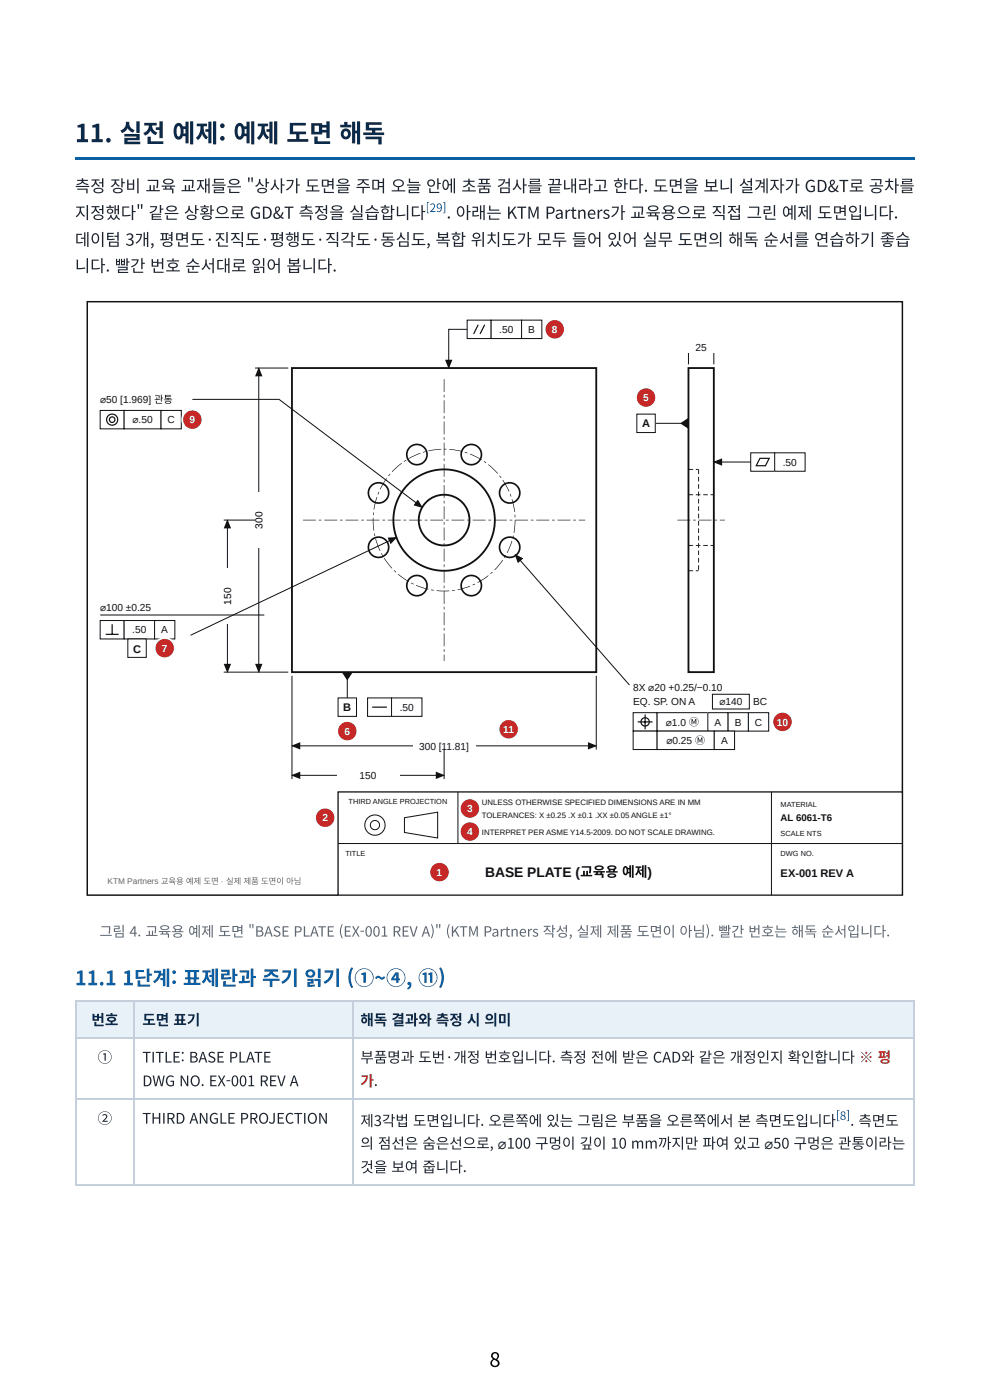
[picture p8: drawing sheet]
<svg xmlns="http://www.w3.org/2000/svg" width="210mm" height="297mm" viewBox="0 0 210 297" stroke-linecap="round" stroke-linejoin="round" font-family="sans-serif">
<path d="M15.9 33.3h178v.6h-178z" fill="#0b5fa5"/>
<g fill="#e8f0f8">
<path d="M16.1 212.5h12.5v7.9h-12.5z"/>
<path d="M28.6 212.5h46v7.9h-46z"/>
<path d="M74.6 212.5h119.3v7.9h-119.3z"/>
</g>
<path d="M15.9 212.3h178M16 212.2v39.2M28.4 212.2v39.2M74.7 212.2v39.2M15.9 220.3h178M15.9 233.2h178M15.9 251.5h178" fill="none" stroke="#c5cfdb" stroke-width=".26"/>
<path d="M193.8 212.2v39.2" fill="none" stroke="#c5cfdb" stroke-width=".25"/>
<path d="M16.9 62.4h176v128.9h-176z" fill="#fff"/>
<path d="M18.5 64h172.8v125.9h-172.8z" fill="none" stroke="#111" stroke-width=".31"/>
<g fill="none" stroke="#111" stroke-width=".39">
<path d="M61.9 78.1h64.5v64.5h-64.5z"/>
<circle cx="94.2" cy="110.3" r="5.4"/>
<circle cx="94.2" cy="110.3" r="10.8"/>
</g>
<g fill="#111">
<path d="M108.8 113.6h.1l-.1 .6h-.2zM108.5 114.7l.1 .1-.2 .5-.8 2h-.2zM107.2 117.8h.1l-.3 .6-.1-.1zM106.5 118.8l.2 .1-.4 .4-1.4 1.7-.1-.1zM103.9 121.7l.5-.4 .1 .1-.5 .4zM101.2 123.6l2.3-1.5 .1 .1-1.8 1.2-.5 .3zM100.2 124.1l.5-.3 .1 .1-.6 .3zM97 125l2.6-.7 .1 .1-2.1 .7-.6 .1zM95.8 125.2l.6-.1v.2l-.5 .1zM92.6 125.2l2.7 .1v.1h-2.3h-.4zM91.4 125.1l.6 .1v.1l-.6-.1zM88.2 124.1l2.6 .8v.2l-2.1-.7-.5-.2zM87.2 123.6l.5 .3v.1l-.6-.3zM84.4 121.7l2.3 1.6-.1 .1-1.8-1.2-.4-.3zM83.6 121l.4 .4-.1 .1-.4-.5zM81.4 118.4h.1l1.7 2.1-.1 .1zM80.8 117.4h.1l.3 .5h-.1zM79.6 114.3h.1l1 2.5-.2 .1zM79.3 113.2l.1-.1 .2 .6h-.2zM79 109.9h.2l.1 2.7h-.1zM79.1 108.7h.2l-.1 .6h-.1zM79.9 105.4l.1 .1-.7 2.6h-.1zM80.3 104.3l.1 .1-.2 .5h-.1zM81.9 101.4l.2 .1-1.5 2.3h-.1zM82.7 100.5l.1 .1-.4 .4h-.1zM83.5 99.7l1.6-1.5 .1 .1-2 1.8h-.1zM85.6 97.9l.5-.4 .1 .2-.5 .3zM86.6 97.2l2.5-1.1v.1l-2.4 1.2zM89.7 95.9l.5-.2 .1 .2-.6 .1zM90.8 95.6l2.7-.4v.2l-2.7 .3zM94.1 95.2h.6v.2h-.6zM95.3 95.3l2.7 .4-.1 .1-2.7-.4zM98.5 95.9l.6 .2v.1l-.6-.2zM99.7 96.3l2.4 1.2v.1l-2.5-1.2zM102.6 97.8l.5 .4-.1 .1-.4-.4zM103.6 98.5l2 1.9-.1 .1-2-1.9zM105.8 101l.1-.1 .4 .4-.1 .1zM106.5 101.9l.1-.1 .4 .5 1 1.9-.1 .1zM108.1 104.8h.1l.2 .5-.1 .1zM108.5 105.9h.1l.2 .5 .4 2.2h-.2zM109.1 109.2h.1l.1 .6h-.2zM109.1 110.3h.2v.6l-.3 2.2h-.1z"/>
<path d="M64.2 110.3h2.8v.1h-2.8zM67.6 110.3h.6v.1h-.6zM68.7 110.3h2.8v.1h-2.8zM72.1 110.3h.6v.1h-.6zM73.2 110.3h2.8v.1h-2.8zM76.6 110.3h.5v.1h-.5zM77.7 110.3h2.8v.1h-2.8zM81.1 110.3h.5v.1h-.5zM82.2 110.3h2.8v.1h-2.8zM85.6 110.3h.5v.1h-.5zM86.7 110.3h2.8v.1h-2.8zM90 110.3h.6v.1h-.6zM91.2 110.3h2.8v.1h-2.8zM94.5 110.3h.6v.1h-.6zM95.7 110.3h2.8v.1h-2.8zM99 110.3h.6v.1h-.6zM100.2 110.3h2.8v.1h-2.8zM103.5 110.3h.6v.1h-.6zM104.7 110.3h2.7v.1h-2.7zM108 110.3h.6v.1h-.6zM109.2 110.3h2.7v.1h-2.7zM112.5 110.3h.6v.1h-.6zM113.7 110.3h2.7v.1h-2.7zM117 110.3h.6v.1h-.6zM118.2 110.3h2.7v.1h-2.7zM121.5 110.3h.6v.1h-.6zM122.7 110.3h1.4v.1h-1.4zM94.1 80.4h.1v2.8h-.1zM94.1 83.8h.1v.5h-.1zM94.1 84.9h.1v2.8h-.1zM94.1 88.2h.1v.6h-.1zM94.1 89.4h.1v2.8h-.1zM94.1 92.7h.1v.6h-.1zM94.1 93.9h.1v2.8h-.1zM94.1 97.2h.1v.6h-.1zM94.1 98.4h.1v2.7h-.1zM94.1 101.7h.1v.6h-.1zM94.1 102.9h.1v2.7h-.1zM94.1 106.2h.1v.6h-.1zM94.1 107.4h.1v2.7h-.1zM94.1 110.7h.1v.6h-.1zM94.1 111.9h.1v2.7h-.1zM94.1 115.2h.1v.6h-.1zM94.1 116.4h.1v2.7h-.1zM94.1 119.7h.1v.6h-.1zM94.1 120.9h.1v2.7h-.1zM94.1 124.2h.1v.6h-.1zM94.1 125.4h.1v2.7h-.1zM94.1 128.7h.1v.6h-.1zM94.1 129.9h.1v2.7h-.1zM94.1 133.2h.1v.6h-.1zM94.1 134.4h.1v2.7h-.1zM94.1 137.7h.1v.6h-.1zM94.1 138.9h.1v1.3h-.1z"/>
</g>
<g fill="none" stroke="#111" stroke-width=".35">
<circle cx="88.4" cy="96.4" r="2.15"/>
<circle cx="99.9" cy="96.4" r="2.15"/>
<circle cx="80.3" cy="104.6" r="2.15"/>
<circle cx="80.3" cy="116.1" r="2.15"/>
<circle cx="108.1" cy="104.6" r="2.15"/>
<circle cx="108.1" cy="116.1" r="2.15"/>
<circle cx="88.4" cy="124.2" r="2.15"/>
<circle cx="99.9" cy="124.2" r="2.15"/>
</g>
<path d="M146 78.1h5.3v64.5h-5.3z" fill="none" stroke="#111" stroke-width=".39"/>
<g fill="#111">
<path d="M146 99.5h.9v.2h-.9zM147.5 99.5h.6v.2h-.6z"/>
<path d="M146 121h.9v.2h-.9zM147.5 121h.6v.2h-.6z"/>
<path d="M146 104.9h.9v.2h-.9zM147.5 104.9h1v.2h-1zM149.1 104.9h1v.2h-1zM150.7 104.9h.6v.2h-.6z"/>
<path d="M146 115.6h.9v.2h-.9zM147.5 115.6h1v.2h-1zM149.1 115.6h1v.2h-1zM150.7 115.6h.6v.2h-.6z"/>
<path d="M148 99.6h.2v1h-.2zM148 101.1h.2v1h-.2zM148 102.7h.2v1h-.2zM148 104.3h.2v1h-.2zM148 105.8h.2v1h-.2zM148 107.4h.2v1h-.2zM148 109h.2v.9h-.2zM148 110.5h.2v1h-.2zM148 112.1h.2v1h-.2zM148 113.7h.2v.9h-.2zM148 115.2h.2v1h-.2zM148 116.8h.2v1h-.2zM148 118.4h.2v.9h-.2zM148 119.9h.2v1h-.2z"/>
<path d="M143.6 110.3h2.8v.1h-2.8zM146.9 110.3h.6v.1h-.6zM148.1 110.3h2.7v.1h-2.7zM151.4 110.3h.6v.1h-.6zM152.6 110.3h1.1v.1h-1.1z"/>
</g>
<path d="M146 73.8h5.3" fill="none" stroke="#111" stroke-width=".21"/>
<g fill="#111">
<path d="M145.8 73.8l1.9-.8v1.6z"/>
<path d="M149.6 73l1.9 .8-1.9 .8z"/>
</g>
<path d="M146 74.6v2.7M151.3 74.6v2.7" fill="none" stroke="#111" stroke-width=".21"/>
<path d="M142 72.2h13.3v2.8h-13.3z" fill="#fff"/>
<path d="M137 89.8h9" fill="none" stroke="#111" stroke-width=".21"/>
<path d="M144.2 89.8l1.8-1.2v2.4z" fill="#111"/>
<path d="M135 87.9h3.9v3.9h-3.9z" fill="#fff"/>
<path d="M135 87.9h3.9v3.9h-3.9z" fill="none" stroke="#111" stroke-width=".21"/>
<path d="M159.2 96.1h5v3.9h-5z" fill="#fff"/>
<path d="M159.2 96.1h5v3.9h-5z" fill="none" stroke="#111" stroke-width=".21"/>
<path d="M161.1 97.2h2l-.8 1.6h-2z" fill="none" stroke="#111" stroke-width=".25"/>
<path d="M164.2 96.1h6.5v3.9h-6.5z" fill="#fff"/>
<path d="M151.3 98h7.9M164.2 96.1h6.5v3.9h-6.5z" fill="none" stroke="#111" stroke-width=".21"/>
<path d="M151.1 98l2-.8v1.6z" fill="#111"/>
<path d="M73.6 142.6v7.4" fill="none" stroke="#111" stroke-width=".21"/>
<path d="M72.5 142.6h2.3l-1.2 1.8z" fill="#111"/>
<path d="M71.7 148.1h3.9v3.9h-3.9z" fill="#fff"/>
<path d="M71.7 148.1h3.9v3.9h-3.9z" fill="none" stroke="#111" stroke-width=".21"/>
<path d="M77.9 148.1h5.1v3.9h-5.1z" fill="#fff"/>
<path d="M77.9 148.1h5.1v3.9h-5.1z" fill="none" stroke="#111" stroke-width=".21"/>
<path d="M78.9 150h3.1" fill="none" stroke="#111" stroke-width=".25"/>
<path d="M83 148.1h6.5v3.9h-6.5z" fill="#fff"/>
<path d="M61.9 158.2h64.5M83 148.1h6.5v3.9h-6.5z" fill="none" stroke="#111" stroke-width=".21"/>
<g fill="#111">
<path d="M61.7 158.2l2-.7v1.5z"/>
<path d="M124.7 157.5l1.9 .7-1.9 .8z"/>
</g>
<path d="M61.9 143.4v15.6M126.4 143.4v15.6" fill="none" stroke="#111" stroke-width=".21"/>
<path d="M87.5 156.7h13.3v2.7h-13.3z" fill="#fff"/>
<path d="M61.9 164.5h32.3" fill="none" stroke="#111" stroke-width=".21"/>
<g fill="#111">
<path d="M61.7 164.5l2-.8v1.6z"/>
<path d="M92.4 163.7l2 .8-2 .8z"/>
</g>
<path d="M61.9 159v6.3M94.2 159v6.3" fill="none" stroke="#111" stroke-width=".21"/>
<path d="M71.4 162.9h13.3v2.8h-13.3z" fill="#fff"/>
<path d="M54.9 78.1v64.5" fill="none" stroke="#111" stroke-width=".21"/>
<g fill="#111">
<path d="M54.9 77.9l.7 1.9h-1.5z"/>
<path d="M54.1 140.8h1.5l-.7 2z"/>
</g>
<path d="M54.1 78.1h7M54.1 142.6h7" fill="none" stroke="#111" stroke-width=".21"/>
<path d="M53.1 104.5h3.5v11.7h-3.5z" fill="#fff"/>
<path d="M48.2 110.3v32.3" fill="none" stroke="#111" stroke-width=".21"/>
<g fill="#111">
<path d="M48.2 110.1l.8 2h-1.6z"/>
<path d="M47.4 140.8h1.6l-.8 2z"/>
</g>
<path d="M47.4 110.3h6.7M47.4 142.6h6.7" fill="none" stroke="#111" stroke-width=".21"/>
<g fill="#fff">
<path d="M46.5 120.6h3.5v11.7h-3.5z"/>
<path d="M99 67.9h5.1v3.9h-5.1z"/>
</g>
<path d="M99 67.9h5.1v3.9h-5.1z" fill="none" stroke="#111" stroke-width=".21"/>
<path d="M101.4 68.9l-1 1.9M102.8 68.9l-1 1.9" fill="none" stroke="#111" stroke-width=".25"/>
<path d="M104.1 67.9h6.5v3.9h-6.5z" fill="#fff"/>
<path d="M104.1 67.9h6.5v3.9h-6.5z" fill="none" stroke="#111" stroke-width=".21"/>
<path d="M110.6 67.9h4.3v3.9h-4.3z" fill="#fff"/>
<path d="M99 69.9h-3.9v8.2M110.6 67.9h4.3v3.9h-4.3z" fill="none" stroke="#111" stroke-width=".21"/>
<path d="M94.4 76.3h1.5l-.8 2z" fill="#111"/>
<path d="M84 114l-43.6 20.8" fill="none" stroke="#111" stroke-width=".21"/>
<path d="M82.1 114.1l2.1-.2-1.4 1.6z" fill="#111"/>
<path d="M21.2 130.5h34.8" fill="none" stroke="#111" stroke-width=".21"/>
<path d="M21.2 131.6h5.1v4h-5.1z" fill="#fff"/>
<path d="M21.2 131.6h5.1v4h-5.1z" fill="none" stroke="#111" stroke-width=".21"/>
<path d="M22.4 134.6h2.7M23.8 132.4v2.2" fill="none" stroke="#111" stroke-width=".25"/>
<path d="M26.3 131.6h6.5v4h-6.5z" fill="#fff"/>
<path d="M26.3 131.6h6.5v4h-6.5z" fill="none" stroke="#111" stroke-width=".21"/>
<path d="M32.8 131.6h4.3v4h-4.3z" fill="#fff"/>
<path d="M32.8 131.6h4.3v4h-4.3z" fill="none" stroke="#111" stroke-width=".21"/>
<path d="M27.1 135.6h3.9v3.9h-3.9z" fill="#fff"/>
<path d="M40.8 84.7h18.4l30.3 22.9M27.1 135.6h3.9v3.9h-3.9z" fill="none" stroke="#111" stroke-width=".21"/>
<path d="M88.6 106l1.1 1.8-2.1-.6z" fill="#111"/>
<path d="M21.2 87.1h5.1v3.9h-5.1z" fill="#fff"/>
<path d="M21.2 87.1h5.1v3.9h-5.1z" fill="none" stroke="#111" stroke-width=".21"/>
<g fill="none" stroke="#111" stroke-width=".25">
<circle cx="23.8" cy="89" r="1.17"/>
<circle cx="23.8" cy="89" r=".59"/>
</g>
<path d="M26.3 87.1h7.8v3.9h-7.8z" fill="#fff"/>
<path d="M26.3 87.1h7.8v3.9h-7.8z" fill="none" stroke="#111" stroke-width=".21"/>
<path d="M34.1 87.1h4.3v3.9h-4.3z" fill="#fff"/>
<path d="M34.1 87.1h4.3v3.9h-4.3zM109.2 117.7l24.2 27.6" fill="none" stroke="#111" stroke-width=".21"/>
<path d="M109.1 117.5l1.9 1-1.2 1z" fill="#111"/>
<path d="M151 147.3h7.9v3.1h-7.9z" fill="none" stroke="#111" stroke-width=".21"/>
<path d="M134.2 151.2h5.1v3.9h-5.1z" fill="#fff"/>
<path d="M134.2 151.2h5.1v3.9h-5.1z" fill="none" stroke="#111" stroke-width=".21"/>
<g fill="none" stroke="#111" stroke-width=".25">
<path d="M135.2 153.2h3.1M136.8 151.6v3.1"/>
<circle cx="136.8" cy="153.2" r=".88"/>
</g>
<path d="M139.3 151.2h10.8v3.9h-10.8z" fill="#fff"/>
<path d="M139.3 151.2h10.8v3.9h-10.8z" fill="none" stroke="#111" stroke-width=".21"/>
<path d="M150.1 151.2h4.3v3.9h-4.3z" fill="#fff"/>
<path d="M150.1 151.2h4.3v3.9h-4.3z" fill="none" stroke="#111" stroke-width=".21"/>
<path d="M154.4 151.2h4.3v3.9h-4.3z" fill="#fff"/>
<path d="M154.4 151.2h4.3v3.9h-4.3z" fill="none" stroke="#111" stroke-width=".21"/>
<path d="M158.7 151.2h4.3v3.9h-4.3z" fill="#fff"/>
<path d="M158.7 151.2h4.3v3.9h-4.3z" fill="none" stroke="#111" stroke-width=".21"/>
<path d="M134.2 155.1h5.1v3.9h-5.1z" fill="#fff"/>
<path d="M134.2 155.1h5.1v3.9h-5.1z" fill="none" stroke="#111" stroke-width=".21"/>
<path d="M139.3 155.1h12.1v3.9h-12.1z" fill="#fff"/>
<path d="M139.3 155.1h12.1v3.9h-12.1z" fill="none" stroke="#111" stroke-width=".21"/>
<path d="M151.4 155.1h4.3v3.9h-4.3z" fill="#fff"/>
<path d="M151.4 155.1h4.3v3.9h-4.3z" fill="none" stroke="#111" stroke-width=".21"/>
<path d="M71.7 168h119.6v21.9h-119.6z" fill="#fff"/>
<path d="M71.7 168h119.6v21.9h-119.6z" fill="none" stroke="#111" stroke-width=".27"/>
<g fill="none" stroke="#111" stroke-width=".21">
<path d="M71.7 179h119.6M85.7 173.5l7.1-1.2v5.5l-7.1-1.2zM97.1 168v11M163.6 168v21.9"/>
<circle cx="79.5" cy="175" r=".98"/>
<circle cx="79.5" cy="175" r="2.15"/>
</g>
<circle cx="93.2" cy="185" r="2.15" fill="#c62828"/>
<circle cx="93.2" cy="185" r="2.15" fill="none" stroke="#fff" stroke-width=".39"/>
<circle cx="68.9" cy="173.5" r="2.15" fill="#c62828"/>
<circle cx="68.9" cy="173.5" r="2.15" fill="none" stroke="#fff" stroke-width=".39"/>
<circle cx="99.6" cy="171.5" r="2.15" fill="#c62828"/>
<circle cx="99.6" cy="171.5" r="2.15" fill="none" stroke="#fff" stroke-width=".39"/>
<circle cx="99.6" cy="176.4" r="2.15" fill="#c62828"/>
<circle cx="99.6" cy="176.4" r="2.15" fill="none" stroke="#fff" stroke-width=".39"/>
<circle cx="137" cy="84.3" r="2.15" fill="#c62828"/>
<circle cx="137" cy="84.3" r="2.15" fill="none" stroke="#fff" stroke-width=".39"/>
<circle cx="73.6" cy="155.1" r="2.15" fill="#c62828"/>
<circle cx="73.6" cy="155.1" r="2.15" fill="none" stroke="#fff" stroke-width=".39"/>
<circle cx="34.9" cy="137.5" r="2.15" fill="#c62828"/>
<circle cx="34.9" cy="137.5" r="2.15" fill="none" stroke="#fff" stroke-width=".39"/>
<circle cx="117.6" cy="69.9" r="2.15" fill="#c62828"/>
<circle cx="117.6" cy="69.9" r="2.15" fill="none" stroke="#fff" stroke-width=".39"/>
<circle cx="40.8" cy="89" r="2.15" fill="#c62828"/>
<circle cx="40.8" cy="89" r="2.15" fill="none" stroke="#fff" stroke-width=".39"/>
<circle cx="165.9" cy="153.2" r="2.15" fill="#c62828"/>
<circle cx="165.9" cy="153.2" r="2.15" fill="none" stroke="#fff" stroke-width=".39"/>
<circle cx="107.8" cy="154.7" r="2.15" fill="#c62828"/>
<circle cx="107.8" cy="154.7" r="2.15" fill="none" stroke="#fff" stroke-width=".39"/>
<text font-size="5.3" fill="#0b2a4a" x="15.9" y="30.2">11. 실전 예제: 예제 도면 해독</text>
<g font-size="4.2" fill="#0b5fa5">
<text x="15.9" y="209">11.1</text>
<text x="25.9" y="209">1단계: 표제란과 주기 읽기 (①~④, ⑪)</text>
</g>
<text font-size="4.2" x="103.8" y="290">8</text>
<g font-size="3.5" fill="#1d2430">
<text x="15.9" y="40.7">측정 장비 교육 교재들은 &quot;상사가 도면을 주며 오늘 안에 초품 검사를 끝내라고 한다. 도면을 보니 설계자가 GD&amp;T로 공차를</text>
<text x="15.9" y="46.4">지정했다&quot; 같은 상황으로 GD&amp;T 측정을 실습합니다</text>
<text x="94.7" y="46.4">. 아래는 KTM Partners가 교육용으로 직접 그린 예제 도면입니다.</text>
<text x="15.9" y="52.1">데이텀 3개, 평면도·진직도·평행도·직각도·동심도, 복합 위치도가 모두 들어 있어 실무 도면의 해독 순서를 연습하기 좋습</text>
<text x="15.9" y="57.7">니다. 빨간 번호 순서대로 읽어 봅니다.</text>
</g>
<g font-size="3.1" fill="#0b2a4a">
<text x="19.4" y="217.5">번호</text>
<text x="30.2" y="217.5">도면 표기</text>
<text x="76.4" y="217.5">해독 결과와 측정 시 의미</text>
</g>
<g font-size="3.1" fill="#1d2430">
<text x="20.7" y="225.4">①</text>
<text x="30.2" y="225.4">TITLE: BASE PLATE</text>
<text x="76.4" y="225.4">부품명과 도번·개정 번호입니다. 측정 전에 받은 CAD와 같은 개정인지 확인합니다 ※ 평</text>
<text x="30.2" y="230.5">DWG NO. EX-001 REV A</text>
<text x="20.7" y="238.4">②</text>
<text x="30.2" y="238.4">THIRD ANGLE PROJECTION</text>
<text x="76.4" y="238.9">제3각법 도면입니다. 오른쪽에 있는 그림은 부품을 오른쪽에서 본 측면도입니다</text>
<text x="180.3" y="238.9">. 측면도</text>
<text x="76.4" y="243.7">의 점선은 숨은선으로, ⌀100 구멍이 깊이 10 mm까지만 파여 있고 ⌀50 구멍은 관통이라는</text>
<text x="76.4" y="248.7">것을 보여 줍니다.</text>
</g>
<text font-size="3.1" fill="#8a5a00" x="76.4" y="230.5">가.</text>
<text font-size="3" fill="#5a6675" x="21.1" y="198.7">그림 4. 교육용 예제 도면 &quot;BASE PLATE (EX-001 REV A)&quot; (KTM Partners 작성, 실제 제품 도면이 아님). 빨간 번호는 해독 순서입니다.</text>
<text font-size="2.9" fill="#111" x="102.8" y="186">BASE PLATE (교육용 예제)</text>
<g font-size="2.5" fill="#0b5fa5">
<text x="90.3" y="45">[29]</text>
<text x="177.2" y="237.6">[8]</text>
</g>
<g font-size="2.3" fill="#111">
<text x="136.1" y="90.7">A</text>
<text x="28.2" y="138.5">C</text>
<text x="72.8" y="150.9">B</text>
<text x="165.5" y="186">EX-001 REV A</text>
</g>
<g font-size="2.1" fill="#111">
<text x="105.9" y="70.7">.50</text>
<text x="112" y="70.7">B</text>
<text x="147.5" y="74.6">25</text>
<text x="21.2" y="85.5">⌀50 [1.969] 관통</text>
<text x="28.1" y="89.8">⌀.50</text>
<text x="35.5" y="89.8">C</text>
<text x="166" y="98.8">.50</text>
<text x="21.2" y="129.7">⌀100 ±0.25</text>
<text x="28.1" y="134.4">.50</text>
<text x="34.2" y="134.4">A</text>
<text x="134.2" y="146.5">8X ⌀20 +0.25/−0.10</text>
<text x="134.2" y="149.6">EQ. SP. ON A</text>
<text x="152.5" y="149.6">⌀140</text>
<text x="159.6" y="149.6">BC</text>
<text x="84.7" y="150.8">.50</text>
<text x="141.2" y="153.9">⌀1.0 Ⓜ</text>
<text x="151.5" y="153.9">A</text>
<text x="155.8" y="153.9">B</text>
<text x="160" y="153.9">C</text>
<text x="88.9" y="159">300 [11.81]</text>
<text x="141.3" y="157.8">⌀0.25 Ⓜ</text>
<text x="152.9" y="157.8">A</text>
<text x="76.2" y="165.3">150</text>
<text x="165.5" y="174.3">AL 6061-T6</text>
</g>
<g font-size="2.1" fill="#fff">
<text x="117" y="70.7">8</text>
<text x="40.2" y="89.8">9</text>
<text x="136.4" y="85.1">5</text>
<text x="34.3" y="138.3">7</text>
<text x="73" y="155.9">6</text>
<text x="106.7" y="155.5">11</text>
<text x="164.7" y="153.9">10</text>
<text x="99" y="172.3">3</text>
<text x="68.3" y="174.3">2</text>
<text x="99" y="177.2">4</text>
<text x="92.6" y="185.8">1</text>
</g>
<g font-size="2.1">
<text x="55.6" y="112.1" transform="rotate(-90 55.6 112.1)">300</text>
<text x="49" y="128.3" transform="rotate(-90 49 128.3)">150</text>
</g>
<text font-size="1.8" fill="#666" x="22.8" y="187.6">KTM Partners 교육용 예제 도면 · 실제 제품 도면이 아님</text>
<g font-size="1.7" fill="#111">
<text x="102.2" y="170.7">UNLESS OTHERWISE SPECIFIED DIMENSIONS ARE IN MM</text>
<text x="102.2" y="173.5">TOLERANCES: X ±0.25 .X ±0.1 .XX ±0.05 ANGLE ±1°</text>
<text x="102.2" y="177.2">INTERPRET PER ASME Y14.5-2009. DO NOT SCALE DRAWING.</text>
</g>
<g font-size="1.6" fill="#111">
<text x="73.9" y="170.5">THIRD ANGLE PROJECTION</text>
<text x="165.5" y="171.1">MATERIAL</text>
<text x="165.5" y="177.4">SCALE NTS</text>
<text x="73.2" y="181.7">TITLE</text>
<text x="165.5" y="181.7">DWG NO.</text>
</g>
</svg>
